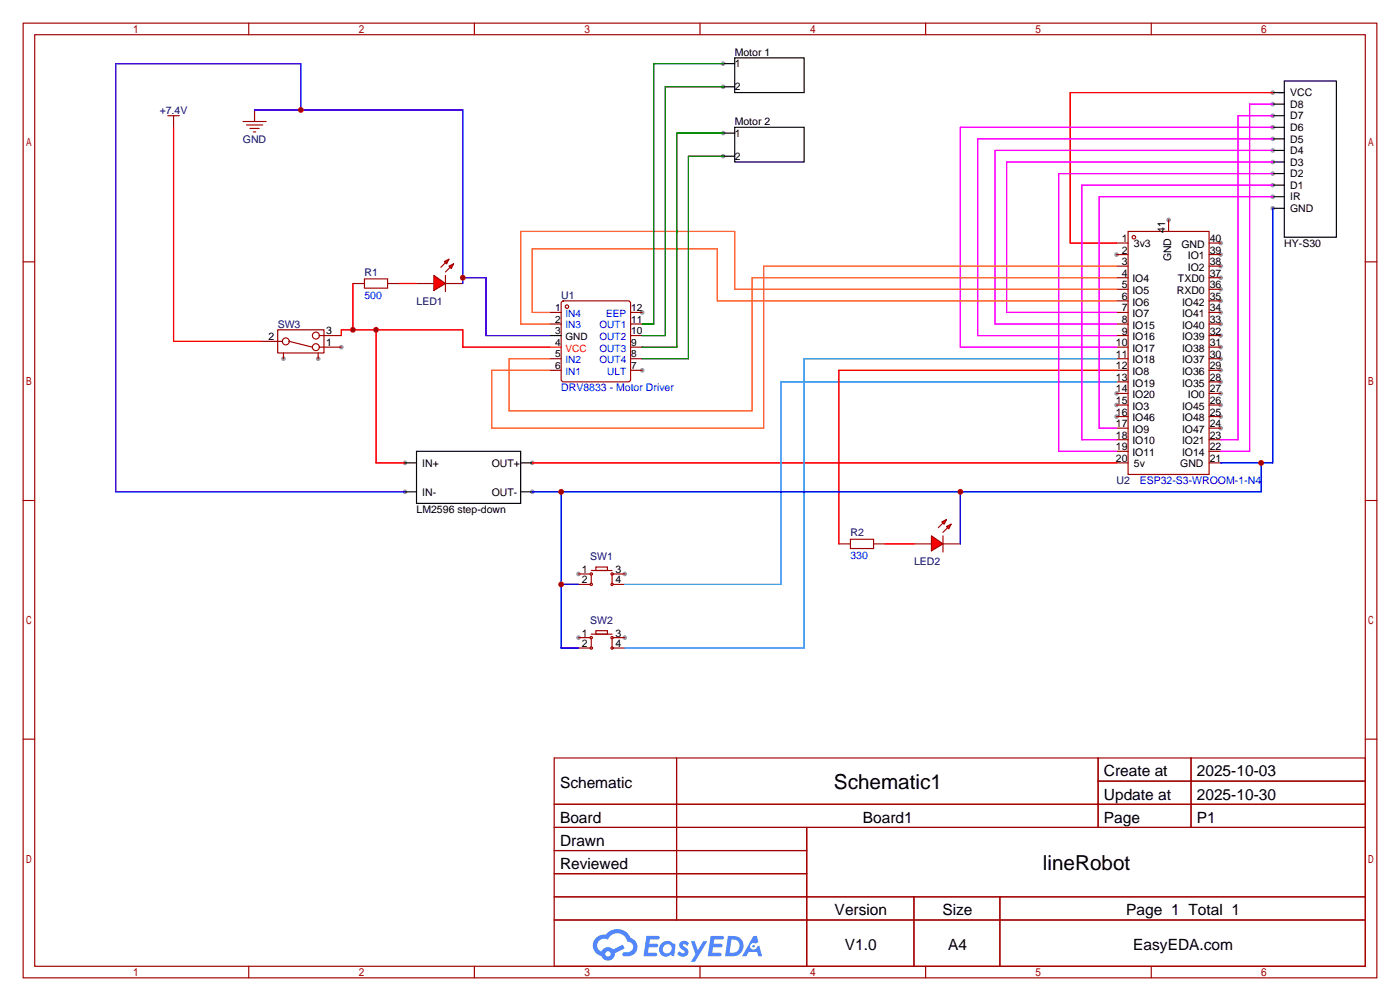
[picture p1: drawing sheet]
<svg xmlns="http://www.w3.org/2000/svg" width="307mm" height="220mm" viewBox="0 0 307 220" stroke-linecap="round" stroke-linejoin="round" font-family="sans-serif">
<g fill="#999">
<circle cx="141" cy="81.3" r=".51"/>
<circle cx="141" cy="68.6" r=".51"/>
<circle cx="137.2" cy="126" r=".51"/>
<circle cx="127" cy="126" r=".51"/>
<circle cx="137.2" cy="140" r=".51"/>
<circle cx="127" cy="140" r=".51"/>
<circle cx="74.9" cy="76.2" r=".51"/>
<circle cx="69.8" cy="78.7" r=".51"/>
<circle cx="62.2" cy="78.7" r=".51"/>
<circle cx="245.1" cy="55.9" r=".51"/>
<circle cx="245.1" cy="86.4" r=".51"/>
<circle cx="245.1" cy="88.9" r=".51"/>
<circle cx="245.1" cy="91.4" r=".51"/>
<circle cx="268" cy="94" r=".51"/>
<circle cx="268" cy="91.4" r=".51"/>
<circle cx="268" cy="88.9" r=".51"/>
<circle cx="268" cy="86.4" r=".51"/>
<circle cx="268" cy="83.8" r=".51"/>
<circle cx="268" cy="81.3" r=".51"/>
<circle cx="268" cy="78.7" r=".51"/>
<circle cx="268" cy="76.2" r=".51"/>
<circle cx="268" cy="73.7" r=".51"/>
<circle cx="268" cy="71.1" r=".51"/>
<circle cx="268" cy="68.6" r=".51"/>
<circle cx="268" cy="66" r=".51"/>
<circle cx="268" cy="63.5" r=".51"/>
<circle cx="268" cy="61" r=".51"/>
<circle cx="268" cy="58.4" r=".51"/>
<circle cx="268" cy="55.9" r=".51"/>
<circle cx="268" cy="53.3" r=".51"/>
<circle cx="256.5" cy="48.3" r=".51"/>
<circle cx="88.9" cy="101.6" r=".51"/>
<circle cx="88.9" cy="107.9" r=".51"/>
<circle cx="116.8" cy="101.6" r=".51"/>
<circle cx="279.4" cy="20.3" r=".51"/>
<circle cx="279.4" cy="22.9" r=".51"/>
<circle cx="279.4" cy="25.4" r=".51"/>
<circle cx="279.4" cy="27.9" r=".51"/>
<circle cx="279.4" cy="38.1" r=".51"/>
<circle cx="279.4" cy="40.6" r=".51"/>
<circle cx="279.4" cy="43.2" r=".51"/>
<circle cx="279.4" cy="30.5" r=".51"/>
<circle cx="279.4" cy="33" r=".51"/>
<circle cx="279.4" cy="35.6" r=".51"/>
<circle cx="116.8" cy="107.9" r=".51"/>
<circle cx="279.4" cy="45.7" r=".51"/>
<circle cx="158.7" cy="14" r=".51"/>
<circle cx="158.7" cy="19.1" r=".51"/>
<circle cx="158.7" cy="29.2" r=".51"/>
<circle cx="158.7" cy="34.3" r=".51"/>
</g>
<g fill="none" stroke="#a10000" stroke-width=".25">
<path d="M5.1 5.1h297.2v209.5h-297.2zM7.6 7.6h292.1v204.5h-292.1zM54.6 5.1v2.5M104.1 5.1v2.5M153.7 5.1v2.5M203.2 5.1v2.5M252.7 5.1v2.5M5.1 57.5h2.5M299.7 57.5h2.6M5.1 109.9h2.5M299.7 109.9h2.6M5.1 162.2h2.5"/>
<path d="M121.7 166.4h178v45.7h-178zM121.7 176.5h178M148.5 166.4v35.5M241.1 166.4v15.2M241.1 171.4h58.6M261.5 166.4v15.2M299.7 162.2h2.6M121.7 181.6h178M121.7 186.7h55.4M121.7 196.8h178M121.7 191.8h55.4M177.1 181.6v30.5"/>
<path d="M200.6 196.8v15.3M219.5 196.8v15.3M54.6 212.1v2.5M104.1 212.1v2.5M121.7 201.9h178M153.7 212.1v2.5M203.2 212.1v2.5M252.7 212.1v2.5"/>
</g>
<g fill="#5487ff">
<path d="M149.4 206.8a1.3 1.3 0 0 1 1.8 .3l-.4 .6a.54 .54 0 0 0-.9-.3l.2 .3a1.28 1.28 0 0 1 .7 2 1.53 1.53 0 0 1-2.1-.3l.5-.6 .8 .4a.31 .31 0 0 0 .3-.2 .31 .31 0 0 0-.3-.4 1.12 1.12 0 0 1-.6-1.8z"/>
<path d="M151.7 206.6h.8l.7 2 1.2-2h.9l-2.7 4.5h-.9l1-1.6z"/>
<path d="M141.9 205.4h2.3a.46 .46 0 0 1 .5 .1 .46 .46 0 0 1 .1 .5l-.4 .2h-1.7l-.2 .9h1.7a.4 .4 0 0 1 .3 .5 .4 .4 0 0 1-.4 .3h-1.7l-.1 1.2h1.3a.46 .46 0 0 1 .5 .1 .46 .46 0 0 1 .1 .5l-.3 .2h-2.6z"/>
<path d="M156 205.4h2.3a.47 .47 0 0 1 .5 .1 .47 .47 0 0 1 .1 .5l-.4 .2h-1.7l-.1 .9h1.6a.4 .4 0 0 1 .3 .5 .4 .4 0 0 1-.4 .3h-1.7l-.1 1.2h1.3a.46 .46 0 0 1 .5 .1 .46 .46 0 0 1 .2 .5l-.4 .2h-2.6z"/>
<path d="M165.4 205.4h.7l.4 1.4-.6 .3a.75 .75 0 0 0-1.2 .3 .75 .75 0 0 0 .5 1.1 .75 .75 0 0 0 1-.7l.5-.3 .6 2.4h-.8l-.3-1h-1.8l-.6 1h-.9z"/>
<path d="M159.8 205.4l-.6 4.5h1.4a2.27 2.27 0 0 0 2.6-2.3 2.27 2.27 0 0 0-2.7-2.2zM160.6 206.2a1.5 1.5 0 0 1 1.8 1.5 1.5 1.5 0 0 1-2 1.4h-.2z"/>
<path d="M145.2 207.1a1.6 1.6 0 0 0-.3 2.2 1.6 1.6 0 0 0 2.3 .2l.8 .4 .3-2.5-.2-.2-.4-.1a1.58 1.58 0 0 0-2.5 0zM145.8 207.6a.98 .98 0 0 1 1.6 .4 .98 .98 0 0 1-1 1.3 .94 .94 0 0 1-.9-.7 .94 .94 0 0 1 .3-1z"/>
<path d="M130.9 205.8a2.37 2.37 0 0 0 1.1 4 1.54 1.54 0 0 0 1.8 1 1.54 1.54 0 0 0 1.2-1.6l2.2-1.1-.5-.7-2.1 1a1.57 1.57 0 0 0-2.6 .5 1.5 1.5 0 0 1-.7-2.1 1.5 1.5 0 0 1 2.2-.5 2.23 2.23 0 0 1 2.2-1.5 2.23 2.23 0 0 1 2 1.9 1.16 1.16 0 0 1 1.3 1.1 1.16 1.16 0 0 1-1.1 1.2h-.7a.47 .47 0 0 0-.6 .4 .47 .47 0 0 0 .5 .5 2.17 2.17 0 0 0 2.5-.9 2.17 2.17 0 0 0-.4-2.7l-.8-.4a3.2 3.2 0 0 0-5.4-.8l-1.1 .1zM132.9 209.4a.6 .6 0 0 1 1.2 0 .6 .6 0 0 1-1.2 0z"/>
<circle cx="165.4" cy="207.7" r=".28"/>
</g>
<g fill="none" stroke="#870000" stroke-width=".25">
<path d="M120.6 68.6h2.6M120.6 71.1h2.6M120.6 78.7h2.6M123.3 66.3l.4-.3h14.2l.5 .3v17l-.2 .5h-14.5l-.4-.3zM138.4 68.6h2.6M138.4 71.1h2.6M138.4 78.7h2.6M138.4 76.2h2.6M138.4 73.7h2.6M120.6 81.3h2.6M138.4 81.3h2.6"/>
<circle cx="124.5" cy="67.3" r=".38"/>
</g>
<path d="M120.6 73.7h2.6" fill="none" stroke="#000" stroke-width=".25"/>
<path d="M74.9 73.7v-1.3h26.7v3.8h21.6M77.5 62.2v10.2M82.5 72.4v29.2h6.4" fill="none" stroke="#f00" stroke-width=".25"/>
<g fill="none" stroke="#a10000" stroke-width=".25">
<path d="M57.1 74.9h4.9M61 72.4h10.1v5.1h-10.1zM62.2 77.5v1.2M63.5 74.9l5.1 1.3M69.8 77.5v1.2M70.1 76.2h4.8M70.1 73.7h4.8M77.5 62.2h2.5M80 61.2h5.1v2h-5.1zM85.1 62.2h2.5M91.4 62.2h3.8M97.8 62.2h3.8"/>
<path d="M97.8 60.5v3.5M127 128.3h2.5M127 126h2.5M127 140h2.5M129.8 125.2h4.6M129.8 126.2v1.8M129.8 139.2h4.6M130.8 124.5h2.5v.7h-2.5zM130.8 138.4h2.5v.8h-2.5zM134.4 126.2v1.8M134.6 128.3h2.6M134.6 126h2.6"/>
<path d="M134.6 140h2.6M127 142.2h2.5M129.8 140.2v1.8M134.4 140.2v1.8M134.6 142.2h2.6"/>
<circle cx="62.7" cy="74.9" r=".76"/>
<circle cx="69.3" cy="73.7" r=".76"/>
<circle cx="69.3" cy="76.2" r=".76"/>
<circle cx="129.8" cy="128.3" r=".25"/>
<circle cx="129.8" cy="140" r=".25"/>
<circle cx="129.8" cy="126" r=".25"/>
<circle cx="134.4" cy="128.3" r=".25"/>
<circle cx="134.4" cy="140" r=".25"/>
<circle cx="134.4" cy="126" r=".25"/>
<circle cx="129.8" cy="142.2" r=".25"/>
<circle cx="134.4" cy="142.2" r=".25"/>
</g>
<g fill="#f00" stroke="#a10000" stroke-width=".25">
<path d="M95.2 60.5l2.6 1.7-2.6 1.6z"/>
<path d="M97.5 57.4l1.1-.5-.6 1z"/>
<path d="M98.6 58.4l1-.5-.5 1z"/>
</g>
<g fill="none" stroke="#a10000" stroke-width=".25">
<path d="M36.8 25.4h2.6M38.1 25.4v2.5M53.3 26.7h5.1M54.1 27.4h3.6M54.9 28.2h2M55.6 29h.5M55.9 24.1v2.6M97.8 57.7l-1 1M98.8 58.7l-1 1M184.1 119.4h2.6M186.7 118.4h5.1v2h-5.1zM191.8 119.4h2.5"/>
<path d="M200.7 119.4h3.8M207 119.4h3.8M207 117.6v3.6"/>
</g>
<path d="M38.1 27.9v47h19M87.6 62.2h3.8" fill="none" stroke="#f00" stroke-width=".25"/>
<path d="M55.9 24.1h45.7v38.1M66 24.1v-10.1h-40.6v93.9h63.5M101.6 61h5.1v12.7h13.9" fill="none" stroke="#30f" stroke-width=".25"/>
<path d="M91.4 99.1h22.9v11.4h-22.9zM88.9 101.6h2.5M88.9 107.9h2.5M114.3 101.6h2.5M114.3 107.9h2.5" fill="none" stroke="#000" stroke-width=".25"/>
<g fill="#f00" stroke="#a10000" stroke-width=".25">
<path d="M204.5 117.6l2.5 1.8-2.5 1.5z"/>
<path d="M206.8 114.6l1-.6-.5 1.1z"/>
<path d="M207.8 115.6l1-.5-.5 1z"/>
</g>
<g fill="none" stroke="#a10000" stroke-width=".25">
<path d="M245.1 53.3h2.5M245.1 55.9h2.5M245.1 58.4h2.5M247.6 50.8h17.8v53.3h-17.8zM256.5 48.3v2.5M265.4 53.3h2.6M265.4 55.9h2.6M265.4 58.4h2.6M245.1 61h2.5M245.1 63.5h2.5M245.1 66h2.5M245.1 68.6h2.5"/>
<path d="M245.1 71.1h2.5M245.1 73.7h2.5M245.1 76.2h2.5M245.1 78.7h2.5M265.4 61h2.6M265.4 63.5h2.6M265.4 66h2.6M265.4 68.6h2.6M265.4 71.1h2.6M265.4 73.7h2.6M265.4 76.2h2.6M265.4 78.7h2.6"/>
<path d="M245.1 81.3h2.5M245.1 83.8h2.5M245.1 86.4h2.5M245.1 88.9h2.5M245.1 91.4h2.5M245.1 94h2.5M245.1 96.5h2.5M245.1 99.1h2.5M265.4 81.3h2.6M265.4 83.8h2.6M265.4 86.4h2.6M265.4 88.9h2.6"/>
<path d="M265.4 91.4h2.6M265.4 94h2.6M265.4 96.5h2.6M265.4 99.1h2.6M207 114.8l-1 1M208 115.8l-1 1M245.1 101.6h2.5M265.4 101.6h2.6"/>
<circle cx="248.9" cy="52.1" r=".38"/>
</g>
<path d="M279.4 20.3h-44.5v33h10.2M245.1 81.3h-61v38.1M116.8 101.6h128.3M194.3 119.4h6.4" fill="none" stroke="#f00" stroke-width=".25"/>
<g fill="none" stroke="#000" stroke-width=".25">
<path d="M158.7 14h2.6M158.7 19h2.6M161.3 12.7h15.2v7.6h-15.2zM281.9 17.8h11.5v34.3h-11.5zM158.7 29.2h2.6M158.7 34.3h2.6M161.3 27.9h15.2v7.7h-15.2zM279.4 20.3h2.5h-1.2M279.4 22.9h2.5M279.4 25.4h2.5M279.4 27.9h2.5M279.4 30.5h2.5"/>
<path d="M279.4 33h2.5M279.4 35.6h2.5M279.4 38.1h2.5M279.4 40.6h2.5M279.4 43.2h2.5M279.4 45.7h2.5"/>
</g>
<path d="M279.4 22.9h-5.1v76.2h-6.3M279.4 38.1h-47v61h12.7M279.4 25.4h-7.6v71.1h-3.8M279.4 27.9h-68.6v48.3h34.3M279.4 30.5h-64.8v43.2h30.5M279.4 33h-61v38.1h26.7M279.4 35.6h-58.4v33h24.1M279.4 40.6h-41.9v55.9h7.6M279.4 43.2h-38.1v50.8h3.8" fill="none" stroke="#f0f" stroke-width=".25"/>
<path d="M245.1 78.7h-68.6v63.5h-39.3M245.1 83.8h-73.7v44.5h-34.2" fill="none" stroke="#39f" stroke-width=".25"/>
<path d="M245.1 58.4h-77.5v35.6h-59.7v-12.7h12.7M245.1 66h-87.6v-11.4h-40.7v14h3.8M245.1 63.5h-83.8v-12.7h-47v20.3h6.3M245.1 61h-80v29.2h-53.3v-11.5h8.8" fill="none" stroke="#f63" stroke-width=".25"/>
<path d="M279.4 45.7v55.9h-11.4M123.2 107.9v34.3h3.8M210.8 107.9v11.5M276.9 101.6v6.3h-160.1M123.2 128.3h3.8" fill="none" stroke="#00f" stroke-width=".25"/>
<path d="M158.7 14h-15.2v57.1h-2.5M158.7 19h-12.7v54.7h-5M158.7 29.2h-10.1v47h-7.6M158.7 34.3h-7.6v44.4h-10.1" fill="none" stroke="#008700" stroke-width=".25"/>
<g fill="#c00">
<circle cx="77.5" cy="72.4" r=".63"/>
<circle cx="82.6" cy="72.4" r=".63"/>
<circle cx="101.6" cy="61" r=".63"/>
<circle cx="66" cy="24.1" r=".63"/>
<circle cx="276.9" cy="101.6" r=".63"/>
<circle cx="210.8" cy="107.9" r=".63"/>
<circle cx="123.2" cy="107.9" r=".63"/>
<circle cx="123.2" cy="128.3" r=".63"/>
</g>
<g font-size="4.5">
<text x="183.1" y="173.3">Schematic1</text>
<text x="229" y="191">lineRobot</text>
</g>
<g font-size="3.4">
<text x="122.9" y="173">Schematic</text>
<text x="242.3" y="170.4">Create at</text>
<text x="262.7" y="170.4">2025-10-03</text>
<text x="242.3" y="175.5">Update at</text>
<text x="262.7" y="175.5">2025-10-30</text>
<text x="122.9" y="180.6">Board</text>
<text x="122.9" y="185.7">Drawn</text>
<text x="189.4" y="180.6">Board1</text>
<text x="242.3" y="180.6">Page</text>
<text x="262.7" y="180.6">P1</text>
<text x="122.9" y="190.8">Reviewed</text>
<text x="183.2" y="200.9">Version</text>
<text x="206.9" y="200.9">Size</text>
<text x="247.3" y="200.9">Page 1 Total 1</text>
<text x="185.5" y="208.5">V1.0</text>
<text x="208.1" y="208.5">A4</text>
<text x="248.8" y="208.5">EasyEDA.com</text>
</g>
<g font-size="2.3">
<text x="161.3" y="12.2">Motor 1</text>
<text x="161.3" y="14.8">1</text>
<text x="161.3" y="19.9">2</text>
<text x="283.2" y="21.1">VCC</text>
<text x="283.2" y="23.7">D8</text>
<text x="161.3" y="27.5">Motor 2</text>
<text x="283.2" y="28.7">D6</text>
<text x="283.2" y="26.2">D7</text>
<text x="161.3" y="30">1</text>
<text x="161.3" y="35.1">2</text>
<text x="283.2" y="33.8">D4</text>
<text x="283.2" y="31.3">D5</text>
<text x="283.2" y="41.4">D1</text>
<text x="283.2" y="38.9">D2</text>
<text x="283.2" y="36.4">D3</text>
<text x="283.2" y="46.5">GND</text>
<text x="283.2" y="44">IR</text>
<text x="246.2" y="53.1">1</text>
<text x="255.8" y="51.2" transform="rotate(-90 255.8 51.2)">41</text>
<text x="265.6" y="53.1">40</text>
<text x="246.2" y="55.7">2</text>
<text x="246.2" y="58.2">3</text>
<text x="248.9" y="54.1">3v3</text>
<text x="257.1" y="57.4" transform="rotate(-90 257.1 57.4)">GND</text>
<text x="259.4" y="54.4">GND</text>
<text x="260.8" y="59.5">IO2</text>
<text x="260.8" y="56.9">IO1</text>
<text x="265.6" y="58.2">38</text>
<text x="265.6" y="55.7">39</text>
<text x="281.9" y="54.1">HY-S30</text>
<text x="246.2" y="60.7">4</text>
<text x="246.2" y="63.3">5</text>
<text x="246.2" y="65.8">6</text>
<text x="248.6" y="62">IO4</text>
<text x="248.6" y="64.5">IO5</text>
<text x="258.3" y="64.5">RXD0</text>
<text x="258.6" y="62">TXD0</text>
<text x="265.6" y="65.8">35</text>
<text x="265.6" y="63.3">36</text>
<text x="265.6" y="60.7">37</text>
<text x="246.2" y="68.4">7</text>
<text x="246.2" y="70.9">8</text>
<text x="248.6" y="67.1">IO6</text>
<text x="248.6" y="69.6">IO7</text>
<text x="259.5" y="69.6">IO41</text>
<text x="259.5" y="67.1">IO42</text>
<text x="265.6" y="70.9">33</text>
<text x="265.6" y="68.4">34</text>
<text x="58.9" y="74.6">2</text>
<text x="71.6" y="75.9">1</text>
<text x="71.6" y="73.3">3</text>
<text x="245" y="76">10</text>
<text x="246.2" y="73.4">9</text>
<text x="248.6" y="72.2">IO15</text>
<text x="248.6" y="74.7">IO16</text>
<text x="248.6" y="77.2">IO17</text>
<text x="259.5" y="77.2">IO38</text>
<text x="259.5" y="74.7">IO39</text>
<text x="259.5" y="72.2">IO40</text>
<text x="265.6" y="76">31</text>
<text x="265.6" y="73.4">32</text>
<text x="245" y="78.5">11</text>
<text x="245" y="81.1">12</text>
<text x="245" y="83.6">13</text>
<text x="248.6" y="79.8">IO18</text>
<text x="248.6" y="82.3">IO8</text>
<text x="259.5" y="82.3">IO36</text>
<text x="259.5" y="79.8">IO37</text>
<text x="265.6" y="83.6">28</text>
<text x="265.6" y="81.1">29</text>
<text x="265.6" y="78.5">30</text>
<text x="245" y="86.1">14</text>
<text x="245" y="88.7">15</text>
<text x="248.6" y="84.9">IO19</text>
<text x="248.6" y="87.4">IO20</text>
<text x="248.6" y="89.9">IO3</text>
<text x="259.5" y="89.9">IO45</text>
<text x="259.5" y="84.9">IO35</text>
<text x="260.8" y="87.4">IO0</text>
<text x="265.6" y="88.7">26</text>
<text x="265.6" y="86.1">27</text>
<text x="245" y="91.2">16</text>
<text x="245" y="93.8">17</text>
<text x="248.6" y="92.5">IO46</text>
<text x="248.6" y="95">IO9</text>
<text x="259.5" y="95">IO47</text>
<text x="259.5" y="92.5">IO48</text>
<text x="265.6" y="93.8">24</text>
<text x="265.6" y="91.2">25</text>
<text x="245" y="96.3">18</text>
<text x="245" y="98.8">19</text>
<text x="245" y="101.4">20</text>
<text x="248.6" y="97.6">IO10</text>
<text x="248.6" y="100.1">IO11</text>
<text x="259.5" y="100.1">IO14</text>
<text x="259.5" y="97.6">IO21</text>
<text x="265.6" y="101.4">21</text>
<text x="265.6" y="98.8">22</text>
<text x="265.6" y="96.3">23</text>
<text x="92.7" y="102.4">IN+</text>
<text x="107.9" y="102.4">OUT+</text>
<text x="248.9" y="102.4">5v</text>
<text x="259.1" y="102.4">GND</text>
<text x="91.4" y="112.6">LM2596 step-down</text>
<text x="92.7" y="108.8">IN-</text>
<text x="107.9" y="108.8">OUT-</text>
<text x="127.7" y="125.8">1</text>
<text x="135.1" y="125.8">3</text>
<text x="127.7" y="128.1">2</text>
<text x="135.1" y="128.1">4</text>
<text x="127.7" y="142">2</text>
<text x="127.7" y="139.7">1</text>
<text x="135.1" y="142">4</text>
<text x="135.1" y="139.7">3</text>
</g>
<g font-size="2.3" fill="#000080">
<text x="35.1" y="24.9">+7.4V</text>
<text x="53.3" y="31.3">GND</text>
<text x="80" y="60.5">R1</text>
<text x="123.2" y="65.6">U1</text>
<text x="61" y="71.9">SW3</text>
<text x="91.4" y="66.8">LED1</text>
<text x="245.1" y="106.2">U2</text>
<text x="186.7" y="117.6">R2</text>
<text x="129.5" y="123">SW1</text>
<text x="200.7" y="124">LED2</text>
<text x="129.5" y="137">SW2</text>
</g>
<g font-size="2.3" fill="#00f">
<text x="80" y="65.6">500</text>
<text x="123.2" y="85.9">DRV8833 - Motor Driver</text>
<text x="250.2" y="106.2">ESP32-S3-WROOM-1-N4</text>
<text x="186.7" y="122.7">330</text>
</g>
<g font-size="2.2">
<text x="121.8" y="68.3">1</text>
<text x="121.8" y="70.8">2</text>
<text x="138.6" y="70.8">11</text>
<text x="138.6" y="68.3">12</text>
<text x="121.8" y="73.4">3</text>
<text x="121.8" y="75.9">4</text>
<text x="124.1" y="74.6">GND</text>
<text x="138.6" y="75.9">9</text>
<text x="138.6" y="73.4">10</text>
<text x="121.8" y="78.4">5</text>
<text x="121.8" y="81">6</text>
<text x="138.6" y="81">7</text>
<text x="138.6" y="78.4">8</text>
</g>
<g font-size="2.2" fill="#00f">
<text x="124.1" y="69.6">IN4</text>
<text x="133.1" y="69.6">EEP</text>
<text x="124.1" y="72.1">IN3</text>
<text x="131.6" y="77.2">OUT3</text>
<text x="131.6" y="74.6">OUT2</text>
<text x="131.6" y="72.1">OUT1</text>
<text x="124.1" y="79.7">IN2</text>
<text x="124.1" y="82.3">IN1</text>
<text x="131.6" y="79.7">OUT4</text>
<text x="133.3" y="82.3">ULT</text>
</g>
<text font-size="2.2" fill="#f00" x="124.1" y="77.2">VCC</text>
</svg>
